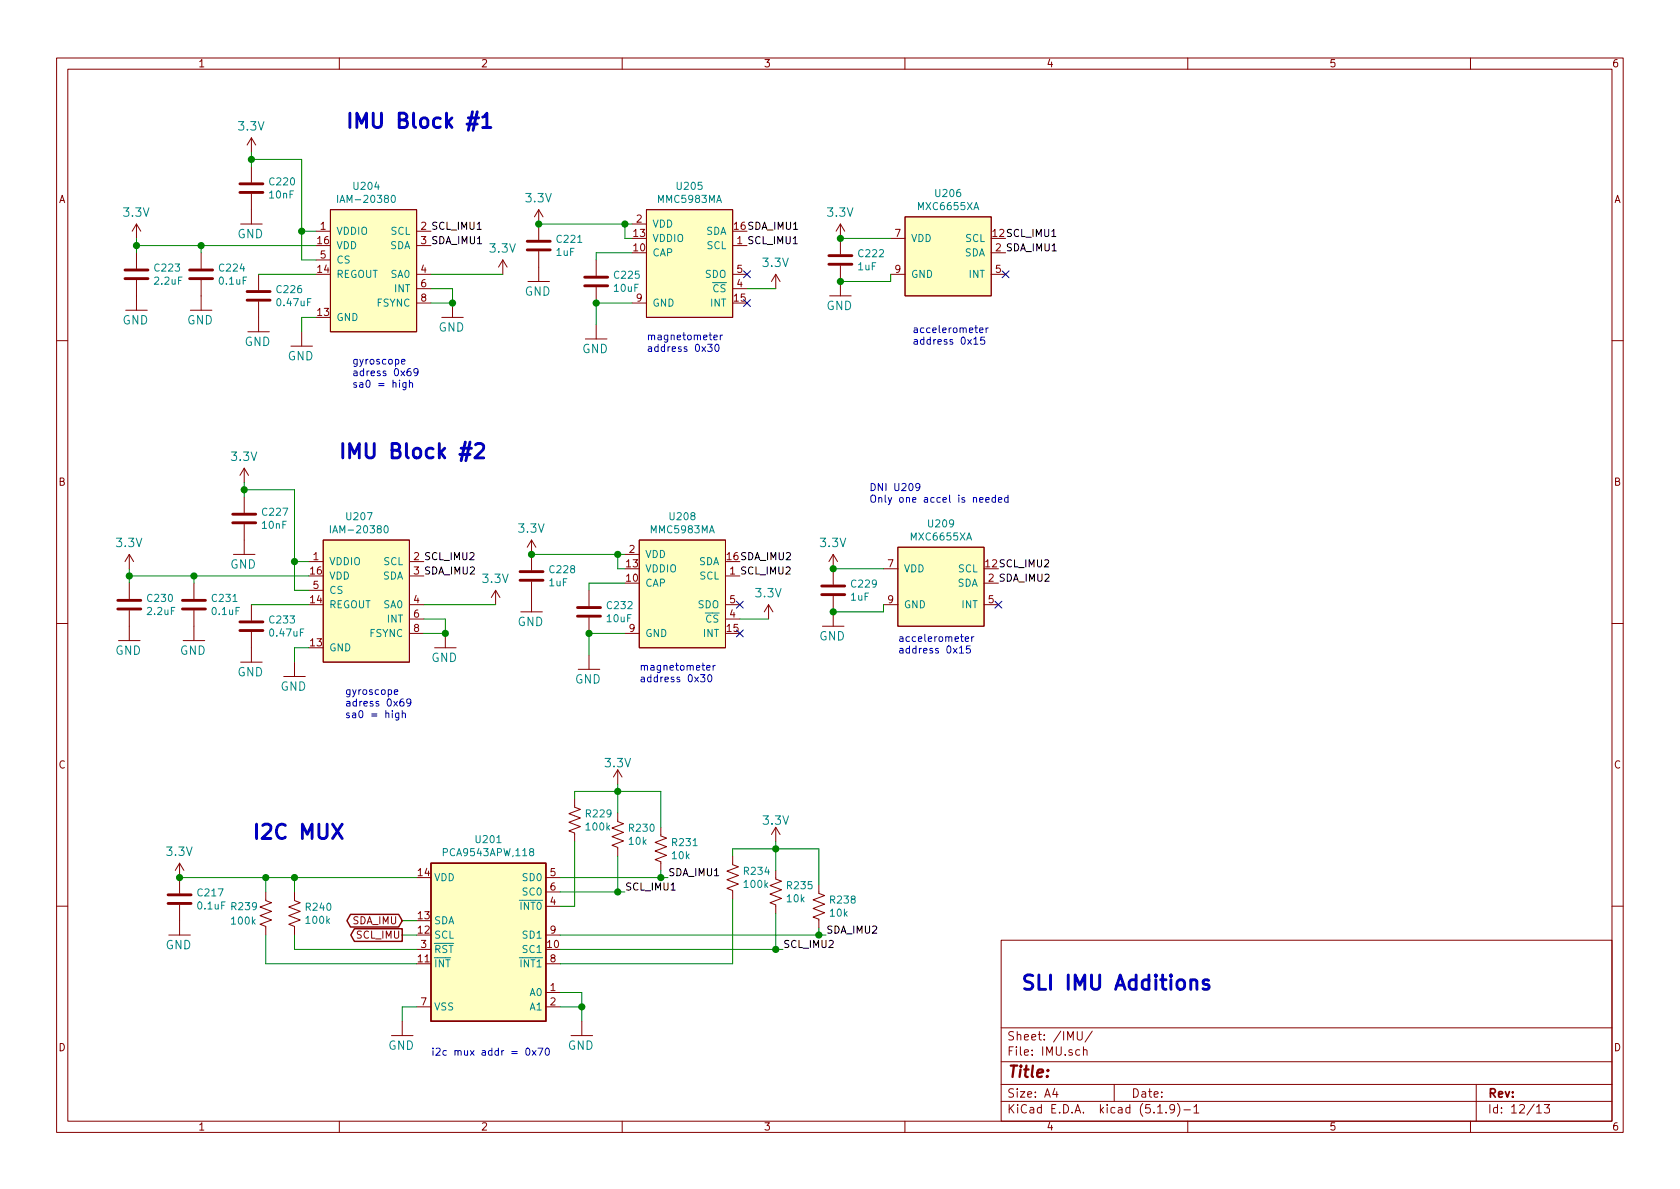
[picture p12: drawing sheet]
<svg xmlns="http://www.w3.org/2000/svg" width="297mm" height="210mm" viewBox="0 0 297 210" stroke-linecap="round" stroke-linejoin="round" font-family="sans-serif">
<g fill="none" stroke="#840000" stroke-width=".18">
<path d="M10 10.3h277v189.9h-277zM12 12.2h273v186.1h-273zM60 10.3v1.9M110 10.3v1.9M160 10.3v1.9M210 10.3v1.9M260 10.3v1.9M24.1 39.6l-.7 1.3M24.1 39.6l.8 1.3M24.1 39.6v2.6M42.5 39.6h3.9M44.4 24.4v2.5"/>
<path d="M44.4 29.5v2.8M44.4 34.3v5.3M44.4 24.4l-.7 1.2M44.4 24.4l.8 1.2M58.4 37.1h15.3v21.6h-15.3zM95.2 37.1v5.3M95.2 37.1l-.7 1.2M95.2 37.1l.8 1.2M111.8 39.6h2.5M114.3 37.1h15.2v19h-15.2zM148.6 39.6v5.4M148.6 39.6l-.8 1.3"/>
<path d="M148.6 39.6l.8 1.3M160 38.3h15.3v14h-15.3zM22.2 54.9h3.8M24.1 44.7v2.8M24.1 49.5v5.4M33.7 54.9h3.8M35.6 44.7v2.8M35.6 49.5v5.4M43.8 58.7h3.8M45.7 48.5v2.8M45.7 53.3v5.4M53.3 58.7v2.5"/>
<path d="M55.9 40.9h2.5M55.9 46h2.5M73.7 40.9h2.5M73.7 43.4h2.5M73.7 48.5h2.5M73.7 51h2.5M73.7 53.6h2.5M78.1 56.1h3.8M80 53.6v2.5M88.9 46l-.8 1.2M88.9 46l.8 1.2M88.9 46v2.5"/>
<path d="M93.3 49.8h3.9M95.2 44.4v5.4M103.5 59.9h3.8M105.4 46v2.8M105.4 50.8v2.8M105.4 57.4v2.5M111.8 53.6h2.5M129.5 43.4h2.6M129.5 48.5h2.6M129.5 51h2.6M137.2 48.5l-.8 1.3M137.2 48.5l.7 1.3"/>
<path d="M137.2 48.5v2.5M146.7 52.3h3.8M148.6 47v5.3M157.5 48.5h2.5M157.5 42.2h2.5M175.3 48.5h2.5M175.3 44.7h2.5M10 60.2h2M51.4 61.2h3.8M285 60.2h2M22.9 98l-.8 1.3M22.9 98l.7 1.3"/>
<path d="M22.9 98v2.6M41.3 98h3.8M43.2 82.8v2.5M43.2 87.9v2.8M43.2 92.7v5.3M43.2 82.8l-.8 1.3M43.2 82.8l.7 1.3M54.6 99.3h2.5M57.1 95.5h15.3v21.6h-15.3zM72.4 99.3h2.5M94 95.5l-.8 1.3M94 95.5l.7 1.3"/>
<path d="M94 95.5v5.3M110.5 98h2.5M113 95.5h15.3v19h-15.3zM147.3 98v5.4M147.3 98l-.7 1.3M147.3 98l.8 1.3M158.7 96.8h15.3v13.9h-15.3zM10 110.3h2M21 113.3h3.8M22.9 103.1v2.8M22.9 107.9v5.4M32.4 113.3h3.8"/>
<path d="M34.3 103.1v2.8M34.3 107.9v5.4M42.5 117.1h3.9M44.4 106.9v2.8M44.4 111.8v5.3M50.2 119.6h3.8M52.1 117.1v2.5M54.6 104.4h2.5M72.4 106.9h2.5M72.4 101.8h2.5M72.4 109.5h2.5M72.4 112h2.5"/>
<path d="M76.8 114.5h3.8M78.7 112v2.5M87.6 104.4l-.7 1.3M87.6 104.4l.8 1.3M87.6 104.4v2.5M92.1 108.2h3.8M94 102.9v5.3M102.2 118.4h3.8M104.1 104.4v2.8M104.1 109.2v2.8M104.1 115.8v2.6M110.5 112h2.5"/>
<path d="M128.3 106.9h2.5M128.3 101.8h2.5M128.3 109.5h2.5M135.9 106.9l-.8 1.3M135.9 106.9l.8 1.3M135.9 106.9v2.6M145.4 110.7h3.8M147.3 105.4v5.3M156.2 106.9h2.5M156.2 100.6h2.5M174 103.1h2.5M174 106.9h2.5"/>
<path d="M285 110.3h2M109.2 136.1l-.7 1.3M109.2 136.1l.8 1.3M109.2 136.1v2.6M31.7 152.6v5.4M31.7 152.6l-.7 1.3M31.7 152.6l.8 1.3M47 157.7v1.6l1 .3-2 .8 2 .8-2 .7 2 .8-2 .7 1 .4v1.5M52.1 157.7v1.6l1 .3-2 .8 2 .8-2 .7 2 .8-2 .7 1 .4v1.5M96.5 155.2h2.6M96.5 157.7h2.6M101.6 141.2v1.5l1 .4-2 .8 2 .7-2 .8 2 .8-2 .7 1 .4v1.5"/>
<path d="M109.2 143.8v1.5l1 .4-2 .7 2 .8-2 .7 2 .8-2 .8 1 .4v1.5M116.8 146.3v1.5l1.1 .4-2.1 .8 2.1 .7-2.1 .8 2.1 .8-2.1 .7 1 .4v1.5M129.5 151.4v1.5l1.1 .4-2.1 .7 2.1 .8-2.1 .8 2.1 .7-2.1 .8 1 .4v1.5M137.2 153.9v1.5l1 .4-2.1 .8 2.1 .7-2.1 .8 2.1 .8-2.1 .7 1.1 .4v1.5M137.2 146.3v2.5M137.2 146.3l-.8 1.3M137.2 146.3l.7 1.3M144.8 156.5v1.5l1 .4-2 .7 2 .8-2 .7 2 .8-2 .8 1 .4v1.5M10 160.2h2M29.8 165.3h3.9M31.7 160v5.3M73.7 178h2.5"/>
<path d="M73.7 167.9h2.5M96.5 175.5h2.6M96.5 178h2.6M96.5 160.3h2.6M96.5 170.4h2.6M96.5 165.3h2.6M177 166.3h108v32h-108zM285 160.2h2M60 198.3v1.9M69.2 183.1h3.8M71.1 180.6v2.5M101 183.1h3.8"/>
<path d="M102.9 180.6v2.5M110 198.3v1.9M160 198.3v1.9M177 194.8h108M177 191.8h108M177 187.8h108M177 181.8h108M186.5 192.5l-.4 1h1M186.8 193v1M190.5 182.4v1.2l.3 .3h.3l.2-.3v-1.2M190.9 185.7l-.4-.1-.3 .3 .1 .6 .2 .1 .4-.1M191.6 185.7a.37 .37 0 0 1 .6 .1v.8"/>
<path d="M191.6 185.1v1.5M193.1 182.3l-1.3 2M197 191.8v3M204.7 196.8h.8M206.2 196.7v.1M207.7 196l-.1 .1a.48 .48 0 0 1-.6 .1l-.2-.2 .2-.6a.48 .48 0 0 1 .6 .1 1.27 1.27 0 0 1-.2 1.2l-.4 .1M208.2 195.1a1.71 1.71 0 0 1 0 2.3M209.3 196.3h1.2M210 198.3v1.9M211.1 195.8l.4-.5v1.5M211.1 196.8h.9M260 198.3v1.9"/>
<path d="M261 191.8v6.5M271.7 195.8l.4-.5v1.5M271.7 196.8h.8M273 195.3h1l-.5 .6 .4 .1v.7l-.2 .1-.7-.1"/>
</g>
<g fill="none" stroke="#840000" stroke-width=".51">
<path d="M42.4 34h4.1M42.4 32.5h4.1M22.1 49.3h4.1M22.1 47.7h4.1M33.5 49.3h4.1M33.5 47.7h4.1M43.7 53.1h4.1M43.7 51.6h4.1M93.2 44.2h4.1M93.2 42.7h4.1M103.4 50.5h4M103.4 49h4"/>
<path d="M146.6 46.7h4M146.6 45.2h4M41.1 92.5h4.1M41.1 90.9h4.1M20.8 107.7h4.1M20.8 106.2h4.1M32.3 107.7h4M32.3 106.2h4M42.4 111.5h4.1M42.4 110h4.1M91.9 102.6h4.1M91.9 101.1h4.1"/>
<path d="M102.1 109h4.1M102.1 107.4h4.1M145.3 105.2h4.1M145.3 103.6h4.1M29.7 159.8h4.1M29.7 158.2h4.1"/>
</g>
<g fill="#ffffc2" stroke="#ffffc2" stroke-width=".18">
<path d="M158.7 96.8h15.3v13.9h-15.3z"/>
<path d="M113 95.5h15.3v19h-15.3z"/>
<path d="M57.1 95.5h15.3v21.6h-15.3z"/>
<path d="M58.4 37.1h15.3v21.6h-15.3z"/>
<path d="M76.2 152.6h20.3v28h-20.3z"/>
<path d="M160 38.3h15.3v14h-15.3z"/>
<path d="M114.3 37.1h15.2v19h-15.2z"/>
</g>
<path d="M59.7 34.5v1.3M69.3 34.7l.2-.2a.67 .67 0 0 1 .4 .7 .67 .67 0 0 1-.4 .6l-.3-.5zM58.4 93v1.2M68 93.1l.2-.1a.67 .67 0 0 1 .4 .6 .67 .67 0 0 1-.4 .6l-.3-.5zM93.9 150.6l-.3-.2 .1-.2 .2-.1 .4 .1v.3l-.5 .2-.2 .1v.3l.3 .2h.3l.2-.2-.1-.4-.2-.1" fill="none" stroke="#008484" stroke-width=".18"/>
<path d="M76.2 152.6h20.3v28h-20.3zM62 161.7h8.5l.6 1.1-.6 1.1h-8.5l-.7-1.1zM62.7 164.2h8.4v2.3h-8.4l-.7-1.2z" fill="none" stroke="#840000" stroke-width=".25"/>
<g fill="none" stroke="#008400" stroke-width=".18">
<path d="M44.4 28.2h8.9v17.8h2.6M44.4 26.9v2.6M95.2 39.6h16.6M110.5 39.6v2.6h1.3M24.1 43.4h31.8M24.1 42.2v2.5M35.6 43.4v1.3M45.7 48.5h10.2M53.3 40.9h2.6M55.9 56.1h-2.6v2.6M76.2 48.5h12.7M76.2 51h3.8v2.6h-3.8"/>
<path d="M111.8 53.6h-6.4v3.8M111.8 44.7h-6.4v1.3M132.1 51h5.1M148.6 42.2h8.9M157.5 48.5v1.3h-8.9M43.2 85.3v2.6M43.2 86.6h8.9v17.8h2.5M52.1 99.3h2.5M94 98h16.5M109.2 98v2.6h1.3M22.9 101.8h31.7M22.9 100.6v2.5"/>
<path d="M34.3 101.8v1.3M44.4 106.9h10.2M54.6 114.5h-2.5v2.6M74.9 109.5h3.8v2.5h-3.8M74.9 106.9h12.7M110.5 103.1h-6.4v1.3M110.5 112h-6.4v3.8M130.8 109.5h5.1M147.3 100.6h8.9M156.2 106.9v1.3h-8.9M109.2 138.7v5.1M31.7 155.2h42"/>
<path d="M47 155.2v2.5M52.1 155.2v2.5M99.1 155.2h19M99.1 157.7h11.4M101.6 148.8v11.5h-2.5M101.6 141.2v-1.3h15.2v6.4M109.2 151.4v6.3M116.8 153.9v1.3M129.5 159v11.4h-30.4M129.5 151.4v-1.3h15.3v6.4M137.2 148.8v5.1M47 165.3v5.1h26.7"/>
<path d="M52.1 165.3v2.6h21.6M71.1 162.8h2.6M71.1 165.3h2.6M73.7 178h-2.6v2.6M99.1 175.5h3.8v5.1M99.1 167.9h39.3M99.1 178h3.8M99.1 165.3h46.9M137.2 161.5v6.4M144.8 164.1v1.2"/>
</g>
<g fill="none" stroke="#0000c2" stroke-width=".18">
<path d="M126.2 59.7l.6-.1v-.3h-.4l-.2 .1 .1 .6h.5M127.4 59.3v.8M127.7 59.3l-.3 .2M172.2 60l.3-.4v1.3M173.2 58.4l.6-.1v-.3h-.4l-.2 .2 .1 .6h.5M174.1 59.6h-.6l-.1 .6 .2-.1 .5 .1v.6l-.2 .1-.5-.1M174.3 58v.8M174.7 58l-.4 .2M71 64l.6-.2v-.2l-.4-.1-.2 .2 .1 .6h.5M71.8 67.7l-.1 1.1-.1 .1h-.4M71.8 67.7h-.4l-.2 .2 .1 .5h.5M72.4 67.8l.2-.1h.3v.8"/>
<path d="M72.4 67.2v1.3M72.6 65.2h-.3a.79 .79 0 0 0-.1 1.2l.4-.1v-.5l-.4-.1-.2 .2M73.9 65.7l-.2 .3-.4-.1-.1-.2 .1-.5h.4l.1 .1a.84 .84 0 0 1-.3 1.1h-.2M125.1 60.9h.8l-.4 .5 .4 .1-.1 .6h-.5l-.2-.1M126.6 61l.1-.1a.67 .67 0 0 1 .4 .6 .67 .67 0 0 1-.4 .6 .83 .83 0 0 1-.1-1.1zM172.2 60.9h.7M162.6 86l-.2 .3h-.3l-.2-.3 .1-.4 .1-.1 .5 .1a.84 .84 0 0 1-.3 1.2h-.3M174.3 88.4l.6-.1-.1-.3h-.3l-.2 .2v.6h.5M176 88h-.4l-.2 .2 .1 .6h.5M176 87.5v1.3M176.5 88.4l.6-.1v-.3h-.4l-.2 .2 .1 .6h.5M178.2 88h-.3l-.3 .2 .1 .6h.5"/>
<path d="M178.2 87.5v1.3M123.9 119.3h.7l-.4 .5 .4 .1-.1 .6-.5 .1-.1-.2M124.9 118.1l.7-.1-.1-.3h-.4l-.2 .2 .1 .6h.5M125.2 119.4l.2-.1a.67 .67 0 0 1 .5 .6 .67 .67 0 0 1-.5 .7l-.3-.5zM126.1 117.7v.8M126.5 117.7l-.4 .2M169.6 114.6l.4-.4v1.3M169.6 115.5h.8M170.7 113l.6-.1-.1-.3h-.4l-.1 .2v.6h.5M171.5 114.2h-.6l-.1 .6 .2-.1 .5 .1v.6l-.2 .1-.5-.1M171.8 112.6v.8M172.2 112.6l-.4 .2"/>
<path d="M69.7 122.4l.6-.1v-.3h-.4l-.2 .1 .1 .7h.5M70.5 126.1v1.1l-.2 .1h-.3M70.5 126.1h-.3l-.3 .2 .1 .6h.5M71.1 126.2l.2-.1h.3l.1 .8M71.1 125.6v1.3M71.3 123.6h-.2a.79 .79 0 0 0-.2 1.3l.5-.2v-.5l-.5-.1-.2 .2M72.6 124.1l-.2 .3-.4-.1-.1-.2 .1-.4 .4-.1 .2 .1a.84 .84 0 0 1-.3 1.2h-.3M93.1 185.5l.2-.2a.69 .69 0 0 1 .4 .7 .69 .69 0 0 1-.4 .6l-.2-.1-.1-.4zM94.1 185.8l.7 .8M94.8 185.8l-.7 .8M95.1 185.3h.9l-.6 1.3M96.5 185.5l.2-.2a.67 .67 0 0 1 .4 .7 .67 .67 0 0 1-.4 .6l-.3-.5z"/>
</g>
<path d="M84.4 19.8l-.8 3.2M82.6 21.9h1.8M82.8 20.8h1.8M85.3 20.7l.3-.1 .5-.6v2.5M85.3 22.5h1.5M81.5 79.3h1.9M83.1 78.2l-.7 3.3M84.1 78.7l.3-.3h.6a.59 .59 0 0 1 .5 .7l-.1 .4-1.5 1.5h1.6M81.3 80.4h1.8M58.8 145.7l1.7 2.6M60.5 145.7l-1.7 2.6M213.7 173.4a.62 .62 0 0 0-1 .2l.1 .4 .6 .1 .3 .1 .1 .3-.1 .3-.3 .1-.7-.1" fill="none" stroke="#0000c2" stroke-width=".51"/>
<g fill="#008400" stroke="#008400" stroke-width=".25">
<circle cx="34.3" cy="101.8" r=".51"/>
<circle cx="147.3" cy="108.2" r=".51"/>
<circle cx="102.9" cy="178" r=".51"/>
<circle cx="35.6" cy="43.4" r=".51"/>
<circle cx="147.3" cy="100.6" r=".51"/>
<circle cx="144.8" cy="165.3" r=".51"/>
<circle cx="109.2" cy="98" r=".51"/>
<circle cx="104.1" cy="112" r=".51"/>
<circle cx="22.9" cy="101.8" r=".51"/>
<circle cx="52.1" cy="155.2" r=".51"/>
<circle cx="94" cy="98" r=".51"/>
<circle cx="43.2" cy="86.6" r=".51"/>
<circle cx="78.7" cy="112" r=".51"/>
<circle cx="52.1" cy="99.3" r=".51"/>
<circle cx="31.8" cy="155.2" r=".51"/>
<circle cx="105.4" cy="53.6" r=".51"/>
<circle cx="109.2" cy="157.7" r=".51"/>
<circle cx="80" cy="53.6" r=".51"/>
<circle cx="109.2" cy="139.9" r=".51"/>
<circle cx="116.8" cy="155.2" r=".51"/>
<circle cx="110.5" cy="39.6" r=".51"/>
<circle cx="137.2" cy="150.1" r=".51"/>
<circle cx="53.3" cy="40.9" r=".51"/>
<circle cx="148.6" cy="42.2" r=".51"/>
<circle cx="44.5" cy="28.2" r=".51"/>
<circle cx="148.6" cy="49.8" r=".51"/>
<circle cx="137.2" cy="167.9" r=".51"/>
<circle cx="47" cy="155.2" r=".51"/>
<circle cx="24.1" cy="43.4" r=".51"/>
<circle cx="95.3" cy="39.6" r=".51"/>
</g>
<path d="M131.5 53l1.2 1.2M131.5 47.9l1.2 1.2M132.7 53l-1.2 1.2M132.7 47.9l-1.2 1.2M177.2 47.9l1.2 1.2M178.4 47.9l-1.2 1.2M130.2 111.4l1.2 1.2M130.2 106.3l1.2 1.2M131.4 111.4l-1.2 1.2M131.4 106.3l-1.2 1.2M175.9 106.3l1.2 1.2M177.1 106.3l-1.2 1.2" fill="none" stroke="#000084" stroke-width=".18"/>
<g font-size="3.5" fill="#0000c2">
<text x="61" y="22.7">IMU Block #1</text>
<text x="59.7" y="81.1">IMU Block #2</text>
<text x="44.4" y="148.4">I2C MUX</text>
<text x="180.3" y="175.1">SLI IMU Additions</text>
</g>
<text font-size="2.8" fill="#840000" x="178" y="190.5">Title:</text>
<g font-size="2.1" fill="#008484">
<text x="42.3" y="23.1">3.3V</text>
<text x="93.1" y="35.8">3.3V</text>
<text x="21.9" y="38.3">3.3V</text>
<text x="146.4" y="38.3">3.3V</text>
<text x="42" y="42.1">GND</text>
<text x="86.7" y="44.7">3.3V</text>
<text x="135" y="47.2">3.3V</text>
<text x="92.8" y="52.3">GND</text>
<text x="21.6" y="57.4">GND</text>
<text x="33.1" y="57.4">GND</text>
<text x="77.5" y="58.6">GND</text>
<text x="146.1" y="54.8">GND</text>
<text x="43.2" y="61.2">GND</text>
<text x="50.9" y="63.7">GND</text>
<text x="102.9" y="62.5">GND</text>
<text x="41" y="81.5">3.3V</text>
<text x="91.8" y="94.2">3.3V</text>
<text x="20.7" y="96.7">3.3V</text>
<text x="40.7" y="100.6">GND</text>
<text x="145.1" y="96.7">3.3V</text>
<text x="85.4" y="103.1">3.3V</text>
<text x="133.7" y="105.6">3.3V</text>
<text x="91.5" y="110.7">GND</text>
<text x="144.8" y="113.3">GND</text>
<text x="20.4" y="115.8">GND</text>
<text x="31.8" y="115.8">GND</text>
<text x="42" y="119.6">GND</text>
<text x="76.3" y="117.1">GND</text>
<text x="49.6" y="122.1">GND</text>
<text x="101.7" y="120.9">GND</text>
<text x="107.1" y="135.7">3.3V</text>
<text x="135" y="145.8">3.3V</text>
<text x="29.6" y="151.4">3.3V</text>
<text x="29.3" y="167.9">GND</text>
<text x="68.6" y="185.6">GND</text>
<text x="100.4" y="185.6">GND</text>
</g>
<g font-size="2.1" fill="#840000">
<text x="178" y="184">Sheet: /IMU/</text>
<text x="178" y="186.7">File: IMU.sch</text>
<text x="178" y="196.9">KiCad E.D.A. kicad (5.1.9)-1</text>
<text x="178" y="194.1">Size: A4</text>
<text x="200" y="194.1">Date:</text>
<text x="263" y="194.1">Rev:</text>
<text x="263" y="196.9">Id: 12/13</text>
</g>
<g font-size="1.8" fill="#840000">
<text x="35" y="11.9">1</text>
<text x="85" y="11.9">2</text>
<text x="135" y="11.9">3</text>
<text x="185" y="11.9">4</text>
<text x="235" y="11.9">5</text>
<text x="285" y="11.9">6</text>
<text x="10.4" y="35.9">A</text>
<text x="285.4" y="35.9">A</text>
<text x="56.7" y="40.6">1</text>
<text x="112.1" y="41.9">13</text>
<text x="112.5" y="39.4">2</text>
<text x="158.3" y="41.9">7</text>
<text x="56.2" y="43.2">16</text>
<text x="56.7" y="45.7">5</text>
<text x="112.1" y="44.4">10</text>
<text x="56.2" y="48.3">14</text>
<text x="74.4" y="48.3">4</text>
<text x="74.4" y="50.8">6</text>
<text x="74.4" y="53.3">8</text>
<text x="112.5" y="53.3">9</text>
<text x="129.8" y="53.3">15</text>
<text x="130.3" y="50.8">4</text>
<text x="130.3" y="48.3">5</text>
<text x="158.3" y="48.3">9</text>
<text x="176" y="48.3">5</text>
<text x="56.2" y="55.9">13</text>
<text x="10.4" y="85.9">B</text>
<text x="285.4" y="85.9">B</text>
<text x="54.9" y="101.6">16</text>
<text x="55.4" y="99.1">1</text>
<text x="110.8" y="100.3">13</text>
<text x="111.3" y="97.8">2</text>
<text x="157" y="100.3">7</text>
<text x="54.9" y="106.7">14</text>
<text x="55.4" y="104.1">5</text>
<text x="73.2" y="106.7">4</text>
<text x="110.8" y="102.9">10</text>
<text x="129.1" y="106.7">5</text>
<text x="157" y="106.7">9</text>
<text x="174.8" y="106.7">5</text>
<text x="73.2" y="109.2">6</text>
<text x="73.2" y="111.8">8</text>
<text x="111.3" y="111.8">9</text>
<text x="128.6" y="111.8">15</text>
<text x="129.1" y="109.2">4</text>
<text x="54.9" y="114.3">13</text>
<text x="10.4" y="135.9">C</text>
<text x="285.4" y="135.9">C</text>
<text x="74" y="154.9">14</text>
<text x="97.3" y="154.9">5</text>
<text x="97.3" y="160">4</text>
<text x="97.3" y="157.5">6</text>
<text x="62.4" y="163.4">SDA_IMU</text>
<text x="63.1" y="166">SCL_IMU</text>
<text x="74" y="165.1">12</text>
<text x="74" y="162.6">13</text>
<text x="74.4" y="167.6">3</text>
<text x="96.8" y="167.6">10</text>
<text x="97.3" y="165.1">9</text>
<text x="74" y="170.2">11</text>
<text x="97.3" y="170.2">8</text>
<text x="74.4" y="177.8">7</text>
<text x="97.3" y="175.3">1</text>
<text x="97.3" y="177.8">2</text>
<text x="10.4" y="185.9">D</text>
<text x="285.4" y="185.9">D</text>
<text x="35" y="199.9">1</text>
<text x="85" y="199.9">2</text>
<text x="135" y="199.9">3</text>
<text x="185" y="199.9">4</text>
<text x="235" y="199.9">5</text>
<text x="285" y="199.9">6</text>
</g>
<g font-size="1.8" fill="#008484">
<text x="47.7" y="35.1">10nF</text>
<text x="47.8" y="32.8">C220</text>
<text x="60.4" y="35.9">IAM-20380</text>
<text x="62.7" y="33.6">U204</text>
<text x="116.5" y="35.9">MMC5983MA</text>
<text x="119.8" y="33.6">U205</text>
<text x="165.5" y="34.8">U206</text>
<text x="59.4" y="41.5">VDDIO</text>
<text x="69.1" y="41.5">SCL</text>
<text x="115.3" y="40.3">VDD</text>
<text x="124.8" y="41.5">SDA</text>
<text x="162.5" y="37.2">MXC6655XA</text>
<text x="59.4" y="44.1">VDD</text>
<text x="59.4" y="46.6">CS</text>
<text x="68.9" y="44.1">SDA</text>
<text x="98.4" y="45.3">1uF</text>
<text x="98.6" y="42.9">C221</text>
<text x="115.3" y="45.3">CAP</text>
<text x="115.3" y="42.8">VDDIO</text>
<text x="125" y="44.1">SCL</text>
<text x="151.7" y="47.8">1uF</text>
<text x="151.9" y="45.5">C222</text>
<text x="161" y="42.8">VDD</text>
<text x="170.5" y="45.3">SDA</text>
<text x="170.7" y="42.8">SCL</text>
<text x="27.4" y="50.3">2.2uF</text>
<text x="27.5" y="48">C223</text>
<text x="38.9" y="50.3">0.1uF</text>
<text x="38.9" y="48">C224</text>
<text x="49" y="51.8">C226</text>
<text x="59.4" y="49.1">REGOUT</text>
<text x="69.2" y="49.1">SA0</text>
<text x="69.8" y="51.7">INT</text>
<text x="108.7" y="51.6">10uF</text>
<text x="108.7" y="49.3">C225</text>
<text x="124.7" y="49.1">SDO</text>
<text x="126.1" y="51.7">CS</text>
<text x="161" y="49.1">GND</text>
<text x="171.4" y="49.1">INT</text>
<text x="49.1" y="54.1">0.47uF</text>
<text x="59.4" y="56.8">GND</text>
<text x="66.6" y="54.2">FSYNC</text>
<text x="115.3" y="54.2">GND</text>
<text x="125.7" y="54.2">INT</text>
<text x="46.4" y="93.5">10nF</text>
<text x="46.5" y="91.2">C227</text>
<text x="59.1" y="94.3">IAM-20380</text>
<text x="61.4" y="92">U207</text>
<text x="115.2" y="94.3">MMC5983MA</text>
<text x="118.5" y="92">U208</text>
<text x="161.2" y="95.6">MXC6655XA</text>
<text x="164.3" y="93.3">U209</text>
<text x="58.2" y="99.9">VDDIO</text>
<text x="67.8" y="99.9">SCL</text>
<text x="97.3" y="101.4">C228</text>
<text x="114" y="101.2">VDDIO</text>
<text x="114" y="98.7">VDD</text>
<text x="123.5" y="99.9">SDA</text>
<text x="159.8" y="101.2">VDD</text>
<text x="169.4" y="101.2">SCL</text>
<text x="26.2" y="106.4">C230</text>
<text x="37.6" y="106.4">C231</text>
<text x="58.2" y="107.6">REGOUT</text>
<text x="58.2" y="102.5">VDD</text>
<text x="58.2" y="105">CS</text>
<text x="67.6" y="102.5">SDA</text>
<text x="67.9" y="107.6">SA0</text>
<text x="97.1" y="103.7">1uF</text>
<text x="107.5" y="107.7">C232</text>
<text x="114" y="103.8">CAP</text>
<text x="123.4" y="107.6">SDO</text>
<text x="123.7" y="102.5">SCL</text>
<text x="150.5" y="106.2">1uF</text>
<text x="150.6" y="103.9">C229</text>
<text x="159.8" y="107.6">GND</text>
<text x="169.2" y="103.8">SDA</text>
<text x="170.1" y="107.6">INT</text>
<text x="26.2" y="108.8">2.2uF</text>
<text x="37.6" y="108.8">0.1uF</text>
<text x="47.8" y="110.3">C233</text>
<text x="47.9" y="112.6">0.47uF</text>
<text x="65.4" y="112.6">FSYNC</text>
<text x="68.5" y="110.1">INT</text>
<text x="107.4" y="110">10uF</text>
<text x="114" y="112.6">GND</text>
<text x="124.4" y="112.6">INT</text>
<text x="124.8" y="110.1">CS</text>
<text x="58.2" y="115.2">GND</text>
<text x="84.3" y="149.1">U201</text>
<text x="103.7" y="144.5">R229</text>
<text x="103.8" y="146.9">100k</text>
<text x="111.3" y="149.4">10k</text>
<text x="111.4" y="147.1">R230</text>
<text x="119" y="149.6">R231</text>
<text x="76.7" y="155.8">VDD</text>
<text x="78.7" y="151.4">PCA9543APW,118</text>
<text x="92.6" y="155.8">SD0</text>
<text x="118.9" y="151.9">10k</text>
<text x="131.7" y="154.7">R234</text>
<text x="35.1" y="160.8">0.1uF</text>
<text x="35.1" y="158.5">C217</text>
<text x="41" y="161">R239</text>
<text x="54.2" y="161.1">R240</text>
<text x="92.2" y="160.9">INT0</text>
<text x="92.6" y="158.4">SC0</text>
<text x="131.7" y="157">100k</text>
<text x="139.2" y="159.6">10k</text>
<text x="139.3" y="157.2">R235</text>
<text x="146.9" y="159.8">R238</text>
<text x="41.1" y="163.5">100k</text>
<text x="54.2" y="163.4">100k</text>
<text x="76.7" y="166">SCL</text>
<text x="76.7" y="163.4">SDA</text>
<text x="92.6" y="166">SD1</text>
<text x="146.8" y="162.1">10k</text>
<text x="76.7" y="171.1">INT</text>
<text x="76.7" y="168.5">RST</text>
<text x="92.2" y="171.1">INT1</text>
<text x="92.6" y="168.5">SC1</text>
<text x="76.7" y="178.7">VSS</text>
<text x="93.8" y="176.1">A0</text>
<text x="93.8" y="178.7">A1</text>
</g>
<g font-size="1.8">
<text x="74.4" y="40.6">2 SCL_IMU1</text>
<text x="129.8" y="40.6">16SDA_IMU1</text>
<text x="175.6" y="41.9">12SCL_IMU1</text>
<text x="74.4" y="43.2">3 SDA_IMU1</text>
<text x="130.3" y="43.2">1 SCL_IMU1</text>
<text x="176" y="44.4">2 SDA_IMU1</text>
<text x="73.2" y="99.1">2 SCL_IMU2</text>
<text x="73.2" y="101.6">3 SDA_IMU2</text>
<text x="128.6" y="99.1">16SDA_IMU2</text>
<text x="129.1" y="101.6">1 SCL_IMU2</text>
<text x="174.3" y="100.3">12SCL_IMU2</text>
<text x="174.8" y="102.9">2 SDA_IMU2</text>
<text x="118.1" y="154.9">SDA_IMU1</text>
<text x="110.5" y="157.5">SCL_IMU1</text>
<text x="138.4" y="167.6">SCL_IMU2</text>
<text x="146" y="165.1">SDA_IMU2</text>
</g>
<g font-size="1.8" fill="#0000c2">
<text x="161.3" y="58.9">accelerometer</text>
<text x="62.2" y="64.5">gyroscope</text>
<text x="114.3" y="60.2">magnetometer</text>
<text x="114.3" y="62.2">address 0x30</text>
<text x="161.3" y="61">address 0x15</text>
<text x="62.2" y="66.5">adress 0x69</text>
<text x="62.2" y="68.6">sa0 = high</text>
<text x="153.7" y="86.8">DNI U209</text>
<text x="153.7" y="88.9">Only one accel is needed</text>
<text x="158.7" y="113.5">accelerometer</text>
<text x="113" y="118.6">magnetometer</text>
<text x="158.7" y="115.6">address 0x15</text>
<text x="61" y="122.9">gyroscope</text>
<text x="61" y="124.9">adress 0x69</text>
<text x="113" y="120.6">address 0x30</text>
<text x="61" y="127">sa0 = high</text>
<text x="76.2" y="186.7">i2c mux addr = 0x70</text>
</g>
</svg>
